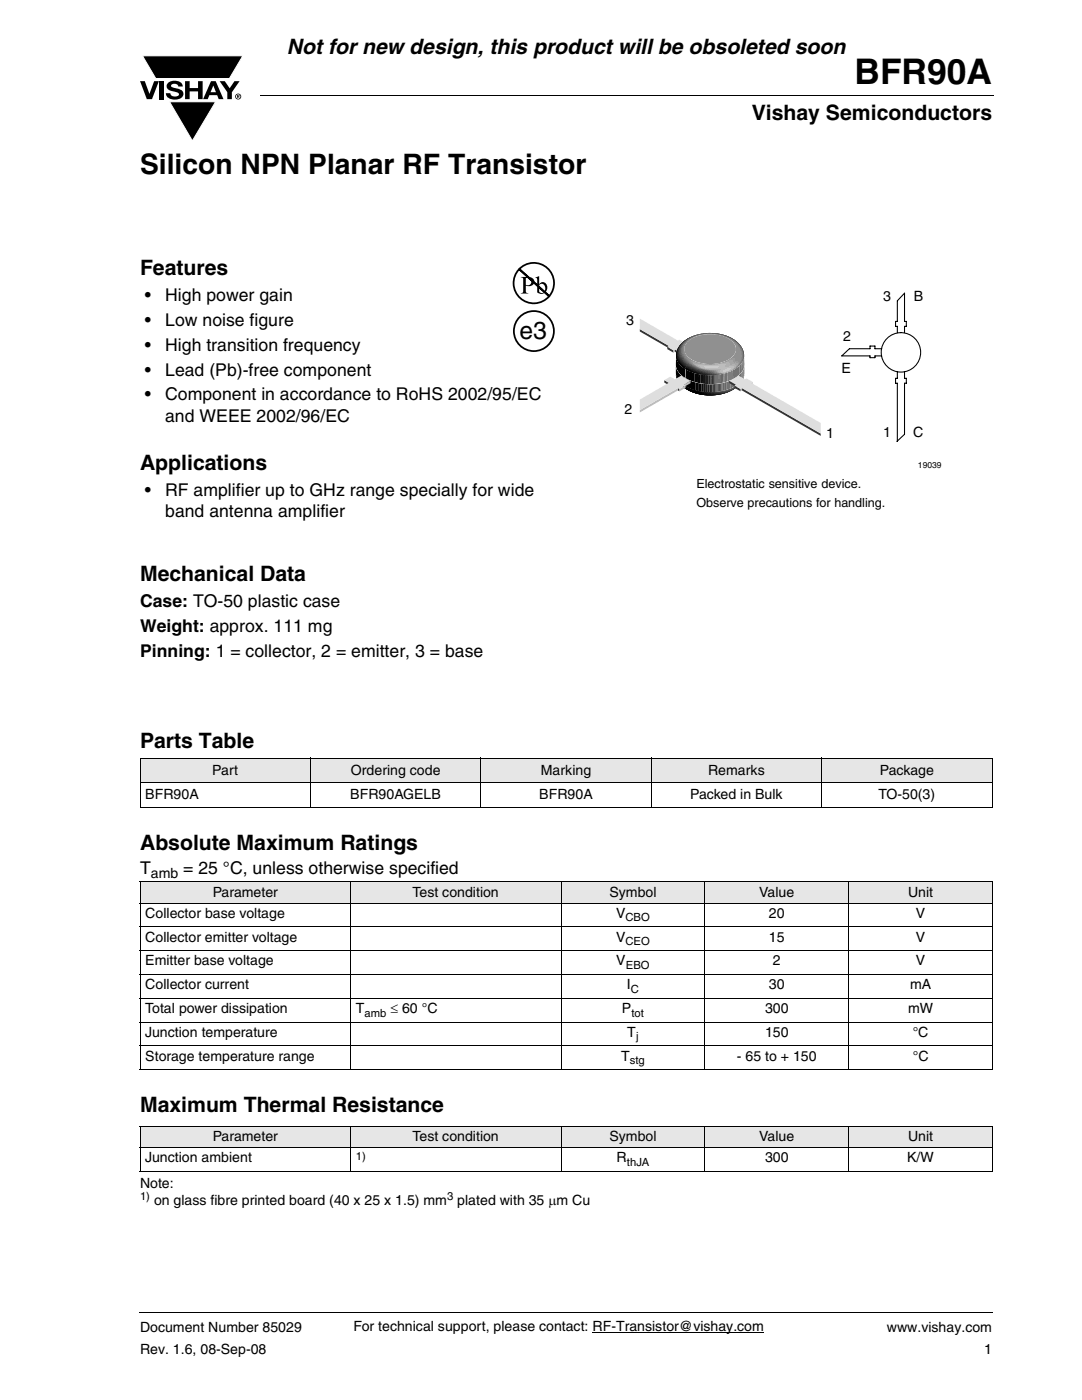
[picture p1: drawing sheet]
<svg xmlns="http://www.w3.org/2000/svg" width="216mm" height="279mm" viewBox="0 0 216 279" stroke-linecap="round" stroke-linejoin="round" font-family="sans-serif">
<g fill="#000">
<path d="M27.9 16.2h1l.9 2.5 1-2.5h.9l-1.4 3.6h-1zM28.4 11.1h20.1l-2.7 4.6h-14.7zM31.9 16.2h.9v3.6h-.9zM33.6 16.5a2.1 2.1 0 0 1 2.8 .3l.1 .5h-.9a.79 .79 0 0 0-.7-.6 .79 .79 0 0 0-.8 .4l.3 .3 1 .3a1.08 1.08 0 0 1 1.2 1 1.08 1.08 0 0 1-1.1 1.1 1.73 1.73 0 0 1-2.4-1.2h.9a.96 .96 0 0 0 .8 .7 .96 .96 0 0 0 .9-.5 1.31 1.31 0 0 0-1.2-.6 1.03 1.03 0 0 1-1.1-.5 1.03 1.03 0 0 1 .2-1.2zM36.9 16.2h.9v1.4h1.7v-1.4h.9v3.6h-.9v-1.6h-1.7v1.6h-.9zM43.8 16.2h1.1l.9 1.4 1-1.4h1l-1.5 2.2v1.4h-.9v-1.4zM51.9 18.9v.2zM33.8 20.3h9.2l-4.6 7.8zM27.9 261.9v.2z"/>
<path d="M42.6 17.1l-.6 1.3h1.1zM42.1 16.2h.9l1.6 3.6h-1l-.3-.8h-1.5l-.3 .8h-1z"/>
<path d="M47.4 19v.2h.2v-.1zM47.3 18.9l.4 .1 .1 .1-.2 .2 .2 .3-.3-.3-.1 .3h-.1zM47.1 19.3a.46 .46 0 0 0 .9 0 .46 .46 0 0 0-.9 0zM46.9 19.3a.6 .6 0 0 1 1.2 0 .6 .6 0 0 1-1.2 0z"/>
</g>
<path d="M28.4 11.1h20.1l-2.7 4.6h-14.7zM33.8 20.3h9.2l-4.6 7.8z" fill="none" stroke="#fff" stroke-width=".2"/>
<path d="M51.9 19h146.4M27.9 262h170.1M118.2 265.9h34.3" fill="none" stroke="#000" stroke-width=".2"/>
<path d="M124.6 57.6h63.3v44.1h-63.3z" fill="#fff"/>
<path d="M136.5 68.7l.3-.2v.5l-.3 .1z" fill="#bbb"/>
<g fill="#343434">
<path d="M127.7 65.7l5.8 3.3v.5l-5.8-3.3z"/>
<path d="M133.2 69.2l1.2 .7v.5l-1.2-.7z"/>
</g>
<path d="M134.4 69.9l.3-.2v.5l-.3 .2z" fill="#bbb"/>
<path d="M134.7 69.7l1.3 .8v.4l-1.3-.7z" fill="#343434"/>
<path d="M127.7 63.6l7.6 4.4 .3-.2 1.2 .7-.3 .2 1.3 .7-1.8 1.1-1.3-.8-.3 .2-1.2-.7 .3-.2-5.8-3.3z" fill="#dedede"/>
<path d="M137.6 69.5l.2-.1v.5l-.2 .1z" fill="#bababa"/>
<path d="M136.3 70.2l1.3-.7v.5l-1.3 .7z" fill="#c1c1c1"/>
<path d="M136 70.5l.3-.3v.5l-.3 .2z" fill="#bababa"/>
<g fill="#717171">
<path d="M134.8 74.3a3.4 3.4 0 0 0 1.9 2.8l.3 .7-.3-.2a4 4 0 0 1-1.9-3.3z"/>
<path d="M134.8 74.3a3.4 3.4 0 0 0 1.9 2.8l.3 .7a4 4 0 0 1-2.2-3.5z"/>
</g>
<path d="M134.8 74.3a3.4 3.4 0 0 0 1.9 2.8l.3 .7a4 4 0 0 1-2.2-3.5z" fill="#6b6b6b"/>
<path d="M134.8 74.3a3.4 3.4 0 0 0 1.9 2.8l.3 .7a4 4 0 0 1-2.2-3.5z" fill="#646464"/>
<path d="M134.8 74.3a3.4 3.4 0 0 0 1.9 2.8l.3 .7a4 4 0 0 1-2.2-3.5z" fill="#5e5e5e"/>
<path d="M134.8 74.3a3.4 3.4 0 0 0 1.9 2.8l.3 .7a4 4 0 0 1-2.2-3.5z" fill="#585858"/>
<path d="M134.8 74.3a3.4 3.4 0 0 0 1.9 2.8l.3 .7a4 4 0 0 1-2.2-3.5z" fill="#525252"/>
<path d="M134.8 74.3a3.4 3.4 0 0 0 1.9 2.8l.3 .7a4 4 0 0 1-2.2-3.5z" fill="#4c4c4c"/>
<path d="M134.8 74.3a3.4 3.4 0 0 0 1.9 2.8l.3 .7a4 4 0 0 1-2.2-3.5z" fill="#464646"/>
<path d="M134.8 74.3a3.4 3.4 0 0 0 1.9 2.8l.3 .7a4 4 0 0 1-2.2-3.5z" fill="#404040"/>
<path d="M134.8 74.3a3.4 3.4 0 0 0 1.9 2.8l.3 .7a4 4 0 0 1-2.2-3.5z" fill="#3a3a3a"/>
<path d="M134.8 74.3a3.4 3.4 0 0 0 1.9 2.8l.3 .7a4 4 0 0 1-2.2-3.5z" fill="#343434"/>
<path d="M134.8 74.3a3.4 3.4 0 0 0 1.9 2.8l.3 .7a4 4 0 0 1-2.2-3.5z" fill="#2d2d2d"/>
<path d="M134.8 74.3a3.4 3.4 0 0 0 1.9 2.8l.3 .7a4 4 0 0 1-2.2-3.5z" fill="#272727"/>
<path d="M134.8 74.3a3.4 3.4 0 0 0 1.9 2.8l.3 .7a4 4 0 0 1-2.2-3.5z" fill="#212121"/>
<path d="M134.8 74.3a3.4 3.4 0 0 0 1.9 2.8l.3 .7a4 4 0 0 1-2.2-3.5z" fill="#1b1b1b"/>
<path d="M134.8 74.3a3.4 3.4 0 0 0 1.9 2.8l.3 .7a4 4 0 0 1-2.2-3.5z" fill="#151515"/>
<path d="M134.8 74.3a3.4 3.4 0 0 0 1.9 2.8l.3 .7a4 4 0 0 1-2.2-3.5z" fill="#0f0f0f"/>
<path d="M134.8 74.3a3.4 3.4 0 0 0 1.9 2.8l.3 .7a4 4 0 0 1-2.2-3.5z" fill="#090909"/>
<path d="M134.8 74.3a3.4 3.4 0 0 0 1.9 2.8l.3 .7a4 4 0 0 1-2.2-3.5z" fill="#030303"/>
<path d="M134.8 72.7a3.4 3.4 0 0 0 1.9 2.8v1.6a3.8 3.8 0 0 1-1.9-4.4zM134.8 74.3a3.4 3.4 0 0 0 1.9 2.8l.3 .7a4 4 0 0 1-2.2-3.5z" fill="#000"/>
<g fill="#717171">
<path d="M136.7 77.1a10.2 10.2 0 0 0 10.9-.8 2.83 2.83 0 0 0 1-2 4.7 4.7 0 0 1-3.9 4.2 9.7 9.7 0 0 1-7.8-.9z"/>
<path d="M136.7 77.1a10 10 0 0 0 10.8-.6 2.97 2.97 0 0 0 1.1-2.2 5 5 0 0 1-4.2 4.3 9.7 9.7 0 0 1-7.5-1z"/>
</g>
<path d="M136.7 77.1a10.7 10.7 0 0 0 10.5-.3 3.5 3.5 0 0 0 1.4-2.5 5 5 0 0 1-4.2 4.3 9.7 9.7 0 0 1-7.5-1z" fill="#6b6b6b"/>
<path d="M136.7 77.1a11.1 11.1 0 0 0 10.4-.1 3.8 3.8 0 0 0 1.5-2.7 5 5 0 0 1-4.2 4.3 9.7 9.7 0 0 1-7.5-1z" fill="#646464"/>
<path d="M136.7 77.1a11.6 11.6 0 0 0 10.2 0 3.7 3.7 0 0 0 1.7-2.8 5 5 0 0 1-4.2 4.3 9.7 9.7 0 0 1-7.5-1z" fill="#5e5e5e"/>
<path d="M136.7 77.1a11.8 11.8 0 0 0 10.2 .1 3.6 3.6 0 0 0 1.7-2.9 5 5 0 0 1-4.2 4.3 9.7 9.7 0 0 1-7.5-1z" fill="#585858"/>
<path d="M136.7 77.1a10.9 10.9 0 0 0 7.1 1 4.6 4.6 0 0 0 4.6-2.7l.2-1.1a5 5 0 0 1-4.2 4.3 9.7 9.7 0 0 1-7.5-1z" fill="#525252"/>
<path d="M136.7 77.1a12.9 12.9 0 0 0 9.4 .6 3.9 3.9 0 0 0 2.5-3.4 5 5 0 0 1-4.2 4.3 9.7 9.7 0 0 1-7.5-1z" fill="#4c4c4c"/>
<g fill="#464646">
<path d="M136.7 77.1a10.9 10.9 0 0 0 6.6 1.1 4.8 4.8 0 0 0 4.9-2.3 7.3 7.3 0 0 1-6.6 3 8.5 8.5 0 0 1-4.7-1.3z"/>
<path d="M148.6 74.3v.2z"/>
</g>
<path d="M136.7 77.1a10.9 10.9 0 0 0 6.4 1.2 5 5 0 0 0 4.8-2 8.2 8.2 0 0 1-7.3 2.6 7.9 7.9 0 0 1-3.7-1.3z" fill="#404040"/>
<path d="M136.7 77.1a10.9 10.9 0 0 0 6.1 1.2 5.2 5.2 0 0 0 4.9-1.6 9.1 9.1 0 0 1-8.9 1.8l-.8-.3a1.55 1.55 0 0 1-1.3-1.1z" fill="#3a3a3a"/>
<path d="M136.7 77.1a12.1 12.1 0 0 0 6.2 1.3h.4a5.2 5.2 0 0 0 4.1-1.4 9.4 9.4 0 0 1-10.5 .6z" fill="#343434"/>
<path d="M136.7 77.1a12.2 12.2 0 0 0 5.9 1.3l.4 .1a5.3 5.3 0 0 0 4.1-1.3 9.5 9.5 0 0 1-10.2 .4z" fill="#2d2d2d"/>
<path d="M136.7 77.1a13.5 13.5 0 0 0 5.6 1.3 5.4 5.4 0 0 0 4.5-.9 9.6 9.6 0 0 1-9.9 .1z" fill="#272727"/>
<path d="M136.7 77.1a13.8 13.8 0 0 0 5.3 1.3 5.5 5.5 0 0 0 4.4-.7 9.7 9.7 0 0 1-9.5-.1z" fill="#212121"/>
<path d="M136.7 77.1l1.8 .8 3.1 .5a5.4 5.4 0 0 0 4.4-.4 9.7 9.7 0 0 1-9.1-.4z" fill="#1b1b1b"/>
<path d="M136.7 77.1a10 10 0 0 0 4.2 1.2l.4 .2a5.4 5.4 0 0 0 4.2-.3 9.7 9.7 0 0 1-8.6-.6z" fill="#151515"/>
<path d="M136.7 77.1a9.5 9.5 0 0 0 3.7 1.2l.9 .3a5.2 5.2 0 0 0 3.6-.2 9.7 9.7 0 0 1-8-.8z" fill="#0f0f0f"/>
<path d="M136.7 77.1a10 10 0 0 0 3.3 1.1 4.9 4.9 0 0 0 4.1 .4 9.5 9.5 0 0 1-7.2-1z" fill="#090909"/>
<path d="M136.7 77.1l1.3 .6a5.9 5.9 0 0 1 2.5 1l1.2 .2 1.5-.1a9.2 9.2 0 0 1-6.3-1.2z" fill="#030303"/>
<path d="M134.9 70.8a3.3 3.3 0 0 0 1.9 2.9l-.1 1.8a3.3 3.3 0 0 1-1.9-2.9zM136.7 77.1l2.1 .9a4 4 0 0 0 3.1 .9 8.6 8.6 0 0 1-5-1.3z" fill="#000"/>
<path d="M149.9 76.4l.3-.2v.5l-.3 .2z" fill="#bbb"/>
<path d="M132.5 75.9l1 .5v.5l-1-.6z" fill="#343434"/>
<path d="M136.7 75.5l2.1 .8v1.6l-2.1-.8z" fill="#000"/>
<path d="M138.8 76.3l.6 .2v1.6l-.6-.2z" fill="#030303"/>
<path d="M139.4 76.5l.6 .1v1.6l-.6-.1z" fill="#090909"/>
<path d="M140 76.6h.4v1.6h-.4z" fill="#0f0f0f"/>
<path d="M140.4 76.6h.4v1.7l-.4-.1z" fill="#151515"/>
<path d="M140.8 76.6l.4 .1v1.6h-.4z" fill="#1b1b1b"/>
<path d="M141.2 76.7h.4v1.6h-.4z" fill="#212121"/>
<path d="M141.6 76.7h.3v1.6h-.3z" fill="#272727"/>
<path d="M141.9 76.7h.3v1.6h-.3z" fill="#2d2d2d"/>
<path d="M142.2 76.7h.3v1.6h-.3z" fill="#343434"/>
<path d="M142.5 76.7l.2-.1v1.7h-.2z" fill="#3a3a3a"/>
<path d="M142.7 76.6h.3v1.6l-.3 .1z" fill="#404040"/>
<path d="M143 76.6h.2v1.6h-.2z" fill="#464646"/>
<path d="M143.2 76.6h.2v1.6h-.2z" fill="#4c4c4c"/>
<path d="M143.4 76.6l.3-.1v1.6l-.3 .1z" fill="#525252"/>
<path d="M143.7 76.5h.2v1.6h-.2z" fill="#585858"/>
<path d="M143.9 76.5l.3-.1v1.6l-.3 .1z" fill="#5e5e5e"/>
<path d="M144.2 76.4l.3-.1v1.7h-.3z" fill="#646464"/>
<path d="M144.5 76.3l.4-.1v1.7l-.4 .1z" fill="#6b6b6b"/>
<path d="M144.9 76.2l.9-.3v1.6l-.9 .4z" fill="#717171"/>
<path d="M145.8 75.9l1.2-.7v1.7l-1.2 .6z" fill="#777"/>
<path d="M147 75.2l.9-.8v1.6l-.9 .9z" fill="#717171"/>
<path d="M148.2 74v1.7l-.3 .3v-1.6z" fill="#6b6b6b"/>
<path d="M148.4 73.7v1.6l-.2 .4v-1.7z" fill="#646464"/>
<path d="M148.5 73.4l-.1 1.9z" fill="#5e5e5e"/>
<path d="M148.5 73.2v1.9z" fill="#585858"/>
<path d="M148.6 73l-.1 1.8z" fill="#525252"/>
<path d="M148.6 72.8v1.8z" fill="#4c4c4c"/>
<path d="M148.6 72.7v1.7z" fill="#464646"/>
<path d="M145.5 76l1.3 .7v.5l-1.3-.7z" fill="#343434"/>
<path d="M136.5 76.7l1.3-.7v.5l-1.3 .7z" fill="#bbb"/>
<path d="M137.4 68a7.6 7.6 0 0 1 8.7 .1 2.01 2.01 0 0 1-.1 3.2 7.6 7.6 0 0 1-8.7 0 2.01 2.01 0 0 1 .1-3.3z" fill="#8f8f8f"/>
<path d="M147.7 77.6l.3-.2v.5l-.3 .2z" fill="#bbb"/>
<g fill="#343434">
<path d="M146.5 76.9l1.2 .7v.5l-1.2-.7z"/>
<path d="M135.3 77.5l.3 .1v.5l-.3-.2z"/>
</g>
<path d="M135.6 77.6l1.2-.7v.5l-1.2 .7z" fill="#bbb"/>
<path d="M136.8 73.7l1.8 .7v1.8l-1.9-.7z" fill="#000"/>
<path d="M138.6 74.4l.7 .2v1.8l-.7-.2z" fill="#030303"/>
<path d="M139.3 74.6l.5 .1v1.8l-.5-.1z" fill="#090909"/>
<path d="M139.8 74.7l.5 .1v1.8l-.5-.1z" fill="#0f0f0f"/>
<path d="M140.3 74.8h.4v1.8h-.4z" fill="#151515"/>
<path d="M140.7 74.8l.4 .1v1.8l-.4-.1z" fill="#1b1b1b"/>
<path d="M141.1 74.9h.3v1.8h-.3z" fill="#212121"/>
<path d="M141.4 74.9h.3v1.8h-.3z" fill="#272727"/>
<path d="M141.7 74.9h.3v1.8h-.3z" fill="#2d2d2d"/>
<path d="M142 74.9h.3v1.8h-.3z" fill="#343434"/>
<path d="M142.3 74.9l.2-.1v1.9h-.2z" fill="#3a3a3a"/>
<path d="M142.5 74.8h.3v1.8l-.3 .1z" fill="#404040"/>
<path d="M142.8 74.8h.2v1.8h-.2z" fill="#464646"/>
<path d="M143 74.8h.2v1.8h-.2z" fill="#4c4c4c"/>
<path d="M143.2 74.8l.2-.1v1.9h-.2z" fill="#525252"/>
<path d="M143.4 74.7h.2v1.8l-.2 .1z" fill="#585858"/>
<path d="M143.6 74.7h.2v1.8h-.2z" fill="#5e5e5e"/>
<path d="M143.8 74.7l.2-.1 .1 1.8-.3 .1z" fill="#646464"/>
<path d="M144 74.6h.3v1.8h-.2z" fill="#6b6b6b"/>
<path d="M144.3 74.6l.3-.1v1.8l-.3 .1z" fill="#717171"/>
<path d="M144.6 74.5l.5-.2v1.8l-.5 .2z" fill="#777"/>
<path d="M145.1 74.3l1.1-.4 .1 1.8-1.2 .4z" fill="#7d7d7d"/>
<path d="M146.2 73.9l1.4-1v1.8l-1.3 1z" fill="#777"/>
<path d="M148 72.4v1.8l-.4 .5v-1.8z" fill="#717171"/>
<path d="M148.2 72.1l.1 1.8-.3 .3v-1.8z" fill="#6b6b6b"/>
<path d="M148.3 71.8l.1 1.8-.1 .3-.1-1.8z" fill="#646464"/>
<path d="M148.4 71.6v2z" fill="#5e5e5e"/>
<path d="M148.5 71.4v2z" fill="#585858"/>
<path d="M148.5 71.1v2z" fill="#525252"/>
<path d="M148.5 70.9l.1 2z" fill="#4c4c4c"/>
<path d="M148.5 70.8l.1 1.9z" fill="#464646"/>
<g fill="#8f8f8f">
<path d="M136.2 68.3a9 9 0 0 1 11 0 3.1 3.1 0 0 1-.8 5.5 10.6 10.6 0 0 1-9.6-.1 2.85 2.85 0 0 1 1.2-2 7.8 7.8 0 0 0 8-.4 2.12 2.12 0 0 0 .8-2 2.12 2.12 0 0 0-1.4-1.7 7.8 7.8 0 0 0-8 .4 2.12 2.12 0 0 0-.8 2 2.12 2.12 0 0 0 1.4 1.7 2.83 2.83 0 0 0-1.2 2 3.1 3.1 0 0 1-.6-5.4z"/>
<path d="M136 68.5a8.9 8.9 0 0 1 11.5 .1 3.1 3.1 0 0 1-1.1 5.2 10.6 10.6 0 0 1-9.6-.1l.2-.7 .6-1a5.5 5.5 0 0 0 4.4 1.9l.5 .1a2.23 2.23 0 0 0 2.6 .3 3.3 3.3 0 0 0 2.2-5.1 7.3 7.3 0 0 0-10.2-.9 2.33 2.33 0 0 0 .2 3.2l.3 .5-.6 1-.2 .7a2.99 2.99 0 0 1-1.8-3.4l.3-.9z"/>
</g>
<path d="M136 68.5a8.9 8.9 0 0 1 11.5 .1 3.1 3.1 0 0 1-1.1 5.2 10.6 10.6 0 0 1-9.6-.1l.2-.7 .6-.9a6.1 6.1 0 0 0 4.4 1.8l.4 .1a2.49 2.49 0 0 0 3 .2 3.3 3.3 0 0 0 1.7-5.5 7.6 7.6 0 0 0-9.9-.6 2.61 2.61 0 0 0 .4 4l-.6 .9-.2 .7a2.99 2.99 0 0 1-1.8-3.4l.3-.9z" fill="#898989"/>
<path d="M136 68.5a8.9 8.9 0 0 1 11.5 .1 3.1 3.1 0 0 1-1.1 5.2 10.6 10.6 0 0 1-9.6-.1l.2-.8 .5-.7a6.6 6.6 0 0 0 4.4 1.8 3.7 3.7 0 0 0 4.2-.1 3.2 3.2 0 0 0 .9-5.4 8.4 8.4 0 0 0-9.3-.9 2.45 2.45 0 0 0-.9 3.8l.7 .8-.5 .7-.2 .8a2.99 2.99 0 0 1-1.8-3.4l.3-.9z" fill="#838383"/>
<path d="M136 68.5a8.9 8.9 0 0 1 11.5 .1 3.1 3.1 0 0 1-1.1 5.2l-.2 .1a3.2 3.2 0 0 0 2-2.7 3.2 3.2 0 0 0-1.6-3.1 8.2 8.2 0 0 0-9.7 .1 2.56 2.56 0 0 0 .4 3.9l.1 .1-.4 .7-.2 .8a2.99 2.99 0 0 1-1.8-3.4l.3-.9z" fill="#7d7d7d"/>
<path d="M136 68.5a8.9 8.9 0 0 1 11.5 .1 3 3 0 0 1-.4 4.7 3.1 3.1 0 0 0-.1-4.9 8.3 8.3 0 0 0-10.3-.1 2.56 2.56 0 0 0 .5 3.8l.2 .2-.4 .7-.2 .7a2.99 2.99 0 0 1-1.8-3.4l.3-.9z" fill="#777"/>
<path d="M136 68.5a8.9 8.9 0 0 1 11.5 .1 3 3 0 0 1 .3 4.1 3.3 3.3 0 0 0-1.2-4.7 8.5 8.5 0 0 0-9.5-.1 2.43 2.43 0 0 0-.4 3.7l.7 .7-.6 1.4a2.99 2.99 0 0 1-1.8-3.4l.3-.9z" fill="#717171"/>
<path d="M136 68.5a8.9 8.9 0 0 1 11.5 .1 3.1 3.1 0 0 1 .6 3.7 3.2 3.2 0 0 0-1-3.9 8.5 8.5 0 0 0-10-.6 2.47 2.47 0 0 0-.5 3.8l.7 .8-.5 1.3a2.99 2.99 0 0 1-1.8-3.4l.3-.9z" fill="#6b6b6b"/>
<path d="M136 68.5a8.9 8.9 0 0 1 11.5 .1 3.1 3.1 0 0 1 .7 3.4 3.5 3.5 0 0 0-1.5-4 8.4 8.4 0 0 0-10.1 .3 2.47 2.47 0 0 0 .1 3.5l.6 .6-.5 1.3a2.99 2.99 0 0 1-1.8-3.4l.3-.9z" fill="#646464"/>
<path d="M136 68.5a8.9 8.9 0 0 1 11.5 .1 3.2 3.2 0 0 1 .8 3.2 3.7 3.7 0 0 0-2.1-4.2 8.8 8.8 0 0 0-9.5 .5 2.48 2.48 0 0 0-.2 3.7l.8 .7-.5 1.2a2.99 2.99 0 0 1-1.8-3.4l.3-.9z" fill="#5e5e5e"/>
<path d="M136 68.5a8.9 8.9 0 0 1 11.5 .1l.8 1.5 .2 .7-.1 .7a3.8 3.8 0 0 0-2.6-4.1 9 9 0 0 0-9 .5 2.7 2.7 0 0 0 .4 4.6l-.4 1.2a2.99 2.99 0 0 1-1.8-3.4l.3-.9z" fill="#585858"/>
<path d="M136 68.5a8.9 8.9 0 0 1 11.5 .1l.8 1.5 .2 1.2a4 4 0 0 0-2.9-4 8.9 8.9 0 0 0-9 .8 2.53 2.53 0 0 0-.1 3.8l.7 .7-.4 1.1a2.99 2.99 0 0 1-1.8-3.4l.3-.9z" fill="#525252"/>
<path d="M136 68.5a8.9 8.9 0 0 1 11.5 .1l.8 1.2 .2 1.3a4.2 4.2 0 0 0-3.2-4 8.8 8.8 0 0 0-8.9 1.1 2.53 2.53 0 0 0 .1 3.8l.7 .6-.4 1.1a2.99 2.99 0 0 1-1.8-3.4l.3-.9z" fill="#4c4c4c"/>
<g fill="#464646">
<path d="M143.8 66.7a5.4 5.4 0 0 1 4.7 3.9v.3a4.3 4.3 0 0 0-3-3.7z"/>
<path d="M136 68.5a7.5 7.5 0 0 1 4.6-2 6.8 6.8 0 0 0-4.5 2.1 2.81 2.81 0 0 0 1 4.1l-.3 1a2.99 2.99 0 0 1-1.8-3.4l.3-.9z"/>
</g>
<g fill="#404040">
<path d="M145.5 67.2a4.8 4.8 0 0 1 3 3.3 4.5 4.5 0 0 0-3-3.3z"/>
<path d="M136 68.5l1.3-1 1.7-.7a4.9 4.9 0 0 0-3.5 2.7 2.94 2.94 0 0 0 1.6 3.3l-.3 .9a2.99 2.99 0 0 1-1.8-3.4l.3-.9z"/>
</g>
<g fill="#3a3a3a">
<path d="M147.1 68.2l1 1.3z"/>
<path d="M136 68.5l1-.8 1.2-.6a4.2 4.2 0 0 0-2.8 2.7 3 3 0 0 0 1.7 3l-.3 .9a2.99 2.99 0 0 1-1.8-3.4l.3-.9z"/>
</g>
<path d="M136 68.5l1.6-1.1a3.6 3.6 0 0 0-2.3 3 3.5 3.5 0 0 0 1.7 2.5l-.2 .8a2.99 2.99 0 0 1-1.8-3.4l.3-.9z" fill="#343434"/>
<path d="M136 68.5l1.1-.9a2.92 2.92 0 0 0-1.8 2.7 2.92 2.92 0 0 0 1.7 2.7l-.2 .7a2.99 2.99 0 0 1-1.8-3.4l.3-.9z" fill="#2d2d2d"/>
<path d="M136 68.5l.7-.6a2.79 2.79 0 0 0-.4 4.6l.7 .5-.2 .7a2.99 2.99 0 0 1-1.8-3.4l.3-.9z" fill="#272727"/>
<path d="M136 68.5l.4-.3a2.87 2.87 0 0 0 .5 4.9l-.1 .6a2.99 2.99 0 0 1-1.8-3.4l.3-.9z" fill="#212121"/>
<path d="M136.1 68.4a2.71 2.71 0 0 0 .1 4.3l.7 .5-.1 .5a2.99 2.99 0 0 1-1.8-3.4l.3-.9z" fill="#1b1b1b"/>
<path d="M138 72.1a9.6 9.6 0 0 0 8.5-.7l.1 .1 .1 .5 .7 .3a1.95 1.95 0 0 1-1.4 1.6 3.3 3.3 0 0 1-2.9 .4l-.1-.1a1.4 1.4 0 0 0-1.3-.3 4.9 4.9 0 0 1-3.7-1.7z" fill="#a0a0a0"/>
<path d="M135.8 68.7a2.72 2.72 0 0 0 .4 4.1l.7 .5-.1 .4a2.99 2.99 0 0 1-1.8-3.4l.3-.9z" fill="#151515"/>
<path d="M138.4 72.3a10.8 10.8 0 0 0 7.6-.5l.3 .6h.5l.4 .2a1.96 1.96 0 0 1-1.5 1.4 2.55 2.55 0 0 1-2.6 .2 1.19 1.19 0 0 0-1.3-.4 4.2 4.2 0 0 1-3.5-1.4z" fill="#a6a6a6"/>
<path d="M135.6 69a2.74 2.74 0 0 0 .7 3.9l.6 .4-.1 .4a2.99 2.99 0 0 1-1.8-3.4z" fill="#0f0f0f"/>
<path d="M138.6 72.5a12.7 12.7 0 0 0 7.1-.4l.4 .5h.5l.4 .2a2.23 2.23 0 0 1-1.8 1.4 1.72 1.72 0 0 1-1.9 0 .92 .92 0 0 0-1.2-.4 4.6 4.6 0 0 1-3.6-1.2z" fill="#ababab"/>
<path d="M135.4 69.3a2.69 2.69 0 0 0 .6 3.5l.8 .6v.3a2.99 2.99 0 0 1-1.8-3.4z" fill="#090909"/>
<path d="M138.8 72.7l.1-.1a14.2 14.2 0 0 0 6.6-.3l.1 .5 .9-.1 .3 .2a2.61 2.61 0 0 1-2.4 1.5l-1-.1-.2-.5a8.3 8.3 0 0 1-4.4-1z" fill="#b0b0b0"/>
<path d="M139 72.7h.2a14.6 14.6 0 0 0 4.8-.1l1.1-.2 .2 .2-.1 .4 1.1-.1 .4 .1a2.31 2.31 0 0 1-2.1 1.4l-1-.1-.2-.5a10 10 0 0 1-4-.6z" fill="#b4b4b4"/>
<path d="M135.2 69.6a2.73 2.73 0 0 0 .8 3.3l.8 .6v.2a2.99 2.99 0 0 1-1.8-3.4z" fill="#030303"/>
<path d="M139.2 72.8h1a16.4 16.4 0 0 0 4.7-.2h.1l-.2 .6 .5-.1a1.08 1.08 0 0 1 1.3 0 2.93 2.93 0 0 1-2.9 1.2l-.1-.6a11.7 11.7 0 0 1-3.9-.4z" fill="#b7b7b7"/>
<path d="M137.4 72.2a7 7 0 0 0 4.5 1.8l.4 .1a2.47 2.47 0 0 0 2.5 .3 10.8 10.8 0 0 1-8-.7l.2-.8z" fill="#7d7d7d"/>
<path d="M137.4 72.3a7 7 0 0 0 4.3 1.7l.5 .2a2.56 2.56 0 0 0 2.2 .3 10.8 10.8 0 0 1-7.6-.8l.2-.7z" fill="#777"/>
<path d="M137.4 72.3a7.2 7.2 0 0 0 4.2 1.8 3.8 3.8 0 0 0 2.4 .5h.2a10.7 10.7 0 0 1-7.4-.9z" fill="#717171"/>
<path d="M137.3 72.4a8.6 8.6 0 0 0 4.6 1.8 3 3 0 0 0 2.1 .4 10.7 10.7 0 0 1-7.2-.9z" fill="#6b6b6b"/>
<path d="M137.3 72.4a8.6 8.6 0 0 0 4.4 1.8l1 .4 1.1 .1a10.6 10.6 0 0 1-7-1z" fill="#646464"/>
<path d="M135.1 70a3.1 3.1 0 0 0 1.7 3.6v.1a2.99 2.99 0 0 1-1.8-3.4z" fill="#000"/>
<path d="M137.3 72.5l1.1 .7 1 .5 3.2 .9 1 .1a10.6 10.6 0 0 1-6.8-1z" fill="#5e5e5e"/>
<path d="M137.2 72.5a14.3 14.3 0 0 0 6.2 2.2 10.4 10.4 0 0 1-6.6-1z" fill="#585858"/>
<path d="M137.2 72.6a14.1 14.1 0 0 0 6 2.2 10.4 10.4 0 0 1-6.4-1.1z" fill="#525252"/>
<path d="M137.2 72.6a14.8 14.8 0 0 0 5.8 2.2 10.3 10.3 0 0 1-6.2-1.1z" fill="#4c4c4c"/>
<path d="M137.1 72.7a15.1 15.1 0 0 0 5.7 2.1 10.2 10.2 0 0 1-6-1.1z" fill="#464646"/>
<path d="M139.4 72.9h2.5l2.9-.2a1.4 1.4 0 0 1-1.7 .9 4.4 4.4 0 0 1-3.7-.7z" fill="#bababa"/>
<path d="M137.1 72.8a15.5 15.5 0 0 0 5.5 2 10.2 10.2 0 0 1-5.8-1.1z" fill="#404040"/>
<path d="M137.1 72.8a15.7 15.7 0 0 0 5.3 2 10.1 10.1 0 0 1-5.6-1.1z" fill="#3a3a3a"/>
<path d="M139.6 72.9l4.9-.1a2.02 2.02 0 0 1-1.9 .8 4.6 4.6 0 0 1-3-.6z" fill="#bdbdbd"/>
<path d="M137 72.9a16.7 16.7 0 0 0 5.1 2 10 10 0 0 1-5.3-1.2z" fill="#343434"/>
<path d="M139.8 73l4.5-.1a2.58 2.58 0 0 1-2.1 .7 3 3 0 0 1-2.4-.6z" fill="#c0c0c0"/>
<path d="M137 73a15.3 15.3 0 0 0 4.9 1.9l-2.4-.2-1.4-.4-1.3-.6z" fill="#2d2d2d"/>
<path d="M137 73l2.4 1.2 2.2 .7-2.2-.3-1.4-.4-1.2-.5z" fill="#272727"/>
<path d="M140 73l3.8-.1 .3 .1a3.5 3.5 0 0 1-3.1 .5l-.7-.2z" fill="#c3c3c3"/>
<path d="M144.1 73.6l2-.5 .3 .1a2.63 2.63 0 0 1-2.7 1z" fill="#bababa"/>
<path d="M136.9 73.1a15.3 15.3 0 0 0 4.4 1.8l-2.1-.3-1.3-.4-1.1-.5z" fill="#212121"/>
<path d="M143.9 73.9l1.4-.6 .8-.1 .2 .1a2.69 2.69 0 0 1-2.5 .9z" fill="#bdbdbd"/>
<path d="M140.2 73.1l3.6-.1a3.5 3.5 0 0 1-3.6 .1z" fill="#c5c5c5"/>
<path d="M136.9 73.2l2 1 2 .6-1.9-.2-1.1-.4-1.1-.5z" fill="#1b1b1b"/>
<path d="M143.9 74.1a2.75 2.75 0 0 1 2.3-.8 2.38 2.38 0 0 1-2.3 .9z" fill="#c0c0c0"/>
<path d="M136.9 73.3l1.9 .9 1.8 .6-2.7-.6-1.1-.5z" fill="#151515"/>
<path d="M140.4 73.2l3.1-.1a3.1 3.1 0 0 1-3.1 .1z" fill="#c8c8c8"/>
<path d="M144 74l1.2-.6 .7-.1 .2 .1a2.14 2.14 0 0 1-2.1 .8z" fill="#c3c3c3"/>
<path d="M136.9 73.3l1.4 .8 1.8 .7-2.3-.6-1-.5z" fill="#0f0f0f"/>
<path d="M144.2 74l.4-.3a1.24 1.24 0 0 1 1.3-.2 1.83 1.83 0 0 1-1.8 .6z" fill="#c5c5c5"/>
<path d="M140.7 73.2l2.5-.1a2.77 2.77 0 0 1-2.5 .1z" fill="#cacaca"/>
<path d="M136.8 73.4l2.9 1.3-2-.6-.9-.4z" fill="#090909"/>
<path d="M144.3 74l.6-.4 .9-.1a1.34 1.34 0 0 1-1.5 .6z" fill="#c8c8c8"/>
<path d="M141.1 73.2h1.7a1.93 1.93 0 0 1-1.7 0z" fill="#ccc"/>
<path d="M136.8 73.5l2.3 1.1-1.9-.7-.4-.2z" fill="#030303"/>
<path d="M144.4 74l.5-.3 .7-.1a1.06 1.06 0 0 1-1.2 .4z" fill="#cacaca"/>
<path d="M144.7 73.9l.7-.2-.5 .3h-.3z" fill="#ccc"/>
<path d="M136.8 73.6l1.6 .8z" fill="#000"/>
<path d="M127.7 81.8l7.6-4.3v.4l-7.6 4.4z" fill="#bbb"/>
<path d="M127.7 79.7l5.8-3.3-1-.5 1.3-.7 .9 .5 1.3-.8 1.8 1.1-1.3 .7 .3 .2-1.2 .7-.3-.1-7.6 4.3z" fill="#dedede"/>
<path d="M148 77.4l15.8 9.1v.5l-15.8-9.1z" fill="#343434"/>
<path d="M145.5 76l1.9-1.1 1.3 .8 .3-.2 1.2 .7-.3 .2 13.9 8v2.1l-15.8-9.1-.3 .2-1.2-.7 .3-.2z" fill="#dedede"/>
<g fill="none" stroke="#000" stroke-width=".21">
<path d="M175.9 69.6h-1.3v-.5h-1v.5h-4.1l-1.5 1.4h5.6v.4h1v-.4h1.3M179.1 66.4v-1.3h-.4v-1h.4v-4.1l1.4-1.5v5.6h.3v1h-.3v1.3M179.1 74.2v1.3h-.4v1h.4v11.6M180.5 74.2v1.3h.3v1h-.3v10.2l-1.5 1.4"/>
<circle cx="179.8" cy="70.3" r="3.9"/>
</g>
<g fill="#e6e6e6">
<path d="M27.9 151.3h34.1v4.9h-34.1z"/>
<path d="M62 151.3h33.9v4.9h-33.9z"/>
<path d="M95.9 151.3h34v4.9h-34z"/>
<path d="M129.9 151.3h34.1v4.9h-34.1z"/>
<path d="M164 151.3h34v4.9h-34z"/>
</g>
<path d="M27.9 151.3h170.1M27.9 156.2h170.1M27.9 151.4v9.7M62 151.2v10.1M95.9 151.2v10.1M129.9 151.2v10.1M164 151.2v10.1M198 151.4v9.7M27.9 161.2h170.1" fill="none" stroke="#000" stroke-width=".2"/>
<g fill="#e6e6e6">
<path d="M27.9 176h42.1v4.2h-42.1z"/>
<path d="M70 176h42v4.2h-42z"/>
<path d="M112 176h28.7v4.2h-28.7z"/>
<path d="M140.7 176h28.7v4.2h-28.7z"/>
<path d="M169.4 176h28.7v4.2h-28.7z"/>
</g>
<g fill="none" stroke="#000" stroke-width=".2">
<path d="M27.9 176h170.2M27.9 176.1v37.3M70 175.9v37.7M112 175.9v37.7M140.7 175.9v37.7M169.4 175.9v37.7M198.1 176.1v37.3M27.9 180.2h170.2M27.9 185h170.2M27.9 189.7h170.2M27.9 194.5h170.2M27.9 199.2h170.2"/>
<path d="M27.9 204h170.2M27.9 208.7h170.2M27.9 213.5h170.2"/>
</g>
<g fill="#e6e6e6">
<path d="M27.9 224.8h42.1v4.2h-42.1z"/>
<path d="M70 224.8h42v4.2h-42z"/>
<path d="M112 224.8h28.7v4.2h-28.7z"/>
<path d="M140.7 224.8h28.7v4.2h-28.7z"/>
<path d="M169.4 224.8h28.7v4.2h-28.7z"/>
</g>
<path d="M27.9 224.8h170.2M27.9 229h170.2M27.9 233.8h170.2M27.9 224.9v8.8M70 224.7v9.1M112 224.7v9.1M140.7 224.7v9.1M169.4 224.7v9.1M198.1 224.9v8.8" fill="none" stroke="#000" stroke-width=".2"/>
<g fill="#fff">
<path d="M100.6 48.9h11.4v23.1h-11.4z"/>
<path d="M102.3 52.3h8.4v18h-8.4z"/>
</g>
<g fill="none" stroke="#000" stroke-width=".35">
<path d="M103.5 53.8a4 4 0 0 1 5.7-.3 4 4 0 0 1 .4 5.6l-5.9-5.4 5.9 5.5a4 4 0 0 1-5.8 .3 4 4 0 0 1-.3-5.7z"/>
<circle cx="106.5" cy="66.1" r="4"/>
</g>
<g fill="#000">
<path d="M104.9 55.5v1.3a.75 .75 0 0 0 1.1-.6 .75 .75 0 0 0-1.1-.7zM103.9 55.3a2.81 2.81 0 0 1 2.5 .3 .97 .97 0 0 1-.1 1.2 .97 .97 0 0 1-1.1 .3l-.3-.1v1.1l.1 .2 .4 .3h-1.5l.3-.2 .2-.3v-2.3v-.3z"/>
<path d="M107.6 56.9v1.3l.1 .2a.72 .72 0 0 0 .9-.1 .72 .72 0 0 0 .2-.8 .72 .72 0 0 0-.3-.8 .72 .72 0 0 0-.9 .2zM106.8 55.4l.8-.3v1.6a.89 .89 0 0 1 1.1-.3 .89 .89 0 0 1 .5 1 1.23 1.23 0 0 1-.7 1.1 1.23 1.23 0 0 1-1.3-.1v-2.7z"/>
</g>
<text font-size="7" x="170.5" y="16.7">BFR90A</text>
<text font-size="5.6" x="27.9" y="34.8">Silicon NPN Planar RF Transistor</text>
<text font-size="4.9" x="103.6" y="67.7">e3</text>
<g font-size="4.2">
<text x="57.2" y="10.8">Not for new design, this product will be obsoleted soon</text>
<text x="150" y="24">Vishay Semiconductors</text>
<text x="27.9" y="55">Features</text>
<text x="27.9" y="93.8">Applications</text>
<text x="27.9" y="116">Mechanical Data</text>
<text x="27.9" y="149.2">Parts Table</text>
<text x="27.9" y="169.7">Absolute Maximum Ratings</text>
<text x="27.9" y="222">Maximum Thermal Resistance</text>
</g>
<g font-size="3.5">
<text x="28.9" y="60.1">•</text>
<text x="28.9" y="65.1">•</text>
<text x="33" y="60.1">High power gain</text>
<text x="33" y="65.1">Low noise figure</text>
<text x="28.9" y="70">•</text>
<text x="33" y="70">High transition frequency</text>
<text x="28.9" y="75">•</text>
<text x="33" y="75">Lead (Pb)-free component</text>
<text x="28.9" y="79.9">•</text>
<text x="33" y="79.9">Component in accordance to RoHS 2002/95/EC</text>
<text x="33" y="84.1">and WEEE 2002/96/EC</text>
<text x="28.9" y="99">•</text>
<text x="33" y="99">RF amplifier up to GHz range specially for wide</text>
<text x="33" y="103.2">band antenna amplifier</text>
<text x="27.9" y="121.2">Case: TO-50 plastic case</text>
<text x="27.9" y="126.1">Weight: approx. 111 mg</text>
<text x="27.9" y="131.1">Pinning: 1 = collector, 2 = emitter, 3 = base</text>
<text x="27.9" y="174.3">T</text>
<text x="36.6" y="174.3">= 25 °C, unless otherwise specified</text>
</g>
<g font-size="2.8">
<text x="124.9" y="64.8">3</text>
<text x="176.2" y="60">3</text>
<text x="182.3" y="60">B</text>
<text x="168.2" y="68.1">2</text>
<text x="167.9" y="74.5">E</text>
<text x="124.6" y="82.6">2</text>
<text x="164.8" y="87.5">1</text>
<text x="176.2" y="87.2">1</text>
<text x="182.2" y="87.2">C</text>
<text x="42.4" y="154.6">Part</text>
<text x="70" y="154.6">Ordering code</text>
<text x="107.9" y="154.6">Marking</text>
<text x="141.3" y="154.6">Remarks</text>
<text x="175.6" y="154.6">Package</text>
<text x="29" y="159.5">BFR90A</text>
<text x="69.9" y="159.5">BFR90AGELB</text>
<text x="107.6" y="159.5">BFR90A</text>
<text x="137.7" y="159.5">Packed in Bulk</text>
<text x="175.3" y="159.5">TO-50(3)</text>
<text x="30.1" y="175.2">amb</text>
<text x="42.4" y="178.9">Parameter</text>
<text x="82.3" y="178.9">Test condition</text>
<text x="121.6" y="178.9">Symbol</text>
<text x="151.5" y="178.9">Value</text>
<text x="181.2" y="178.9">Unit</text>
<text x="29" y="183.2">Collector base voltage</text>
<text x="122.9" y="183.2">V</text>
<text x="153.4" y="183.2">20</text>
<text x="182.8" y="183.2">V</text>
<text x="29" y="187.9">Collector emitter voltage</text>
<text x="122.9" y="187.9">V</text>
<text x="153.4" y="187.9">15</text>
<text x="182.8" y="187.9">V</text>
<text x="29" y="197.4">Collector current</text>
<text x="29" y="192.7">Emitter base voltage</text>
<text x="123" y="192.7">V</text>
<text x="125.1" y="197.4">I</text>
<text x="153.4" y="197.4">30</text>
<text x="154.2" y="192.7">2</text>
<text x="181.6" y="197.4">mA</text>
<text x="182.8" y="192.7">V</text>
<text x="29" y="202.2">Total power dissipation</text>
<text x="71" y="202.2">T</text>
<text x="77.9" y="202.2">≤ 60 °C</text>
<text x="124.1" y="202.2">P</text>
<text x="152.7" y="202.2">300</text>
<text x="181.2" y="202.2">mW</text>
<text x="29" y="206.9">Junction temperature</text>
<text x="125.2" y="206.9">T</text>
<text x="152.7" y="206.9">150</text>
<text x="182.1" y="206.9">°C</text>
<text x="29" y="211.7">Storage temperature range</text>
<text x="123.9" y="211.7">T</text>
<text x="147" y="211.7">- 65 to + 150</text>
<text x="182.1" y="211.7">°C</text>
<text x="42.4" y="227.7">Parameter</text>
<text x="82.3" y="227.7">Test condition</text>
<text x="121.6" y="227.7">Symbol</text>
<text x="151.5" y="227.7">Value</text>
<text x="181.2" y="227.7">Unit</text>
<text x="29" y="231.9">Junction ambient</text>
<text x="123" y="231.9">R</text>
<text x="152.7" y="231.9">300</text>
<text x="181" y="231.9">K/W</text>
<text x="27.9" y="237">Note:</text>
<text x="30.7" y="240.6">on glass fibre printed board (40 x 25 x 1.5) mm</text>
<text x="91.2" y="240.6">plated with 35 μm Cu</text>
<text x="27.9" y="265.9">Document Number 85029</text>
<text x="70.5" y="265.6">For technical support, please contact: RF-Transistor@vishay.com</text>
<text x="177" y="265.9">www.vishay.com</text>
<text x="27.9" y="270.1">Rev. 1.6, 08-Sep-08</text>
<text x="196.4" y="270.1">1</text>
</g>
<g font-size="2.5">
<text x="139" y="97.4">Electrostatic sensitive device.</text>
<text x="139" y="101.1">Observe precautions for handling.</text>
</g>
<g font-size="2.2">
<text x="124.8" y="183.9">CBO</text>
<text x="124.8" y="188.6">CEO</text>
<text x="124.9" y="193.4">EBO</text>
<text x="72.7" y="202.9">amb</text>
<text x="125.9" y="198.1">C</text>
<text x="126" y="202.9">tot</text>
<text x="126.9" y="207.6">j</text>
<text x="125.7" y="212.4">stg</text>
<text x="71" y="231.6">1)</text>
<text x="125.1" y="232.7">thJA</text>
<text x="27.9" y="239.5">1)</text>
<text x="89.2" y="239.5">3</text>
</g>
<text font-size="1.7" x="183.2" y="93.4">19039</text>
</svg>
